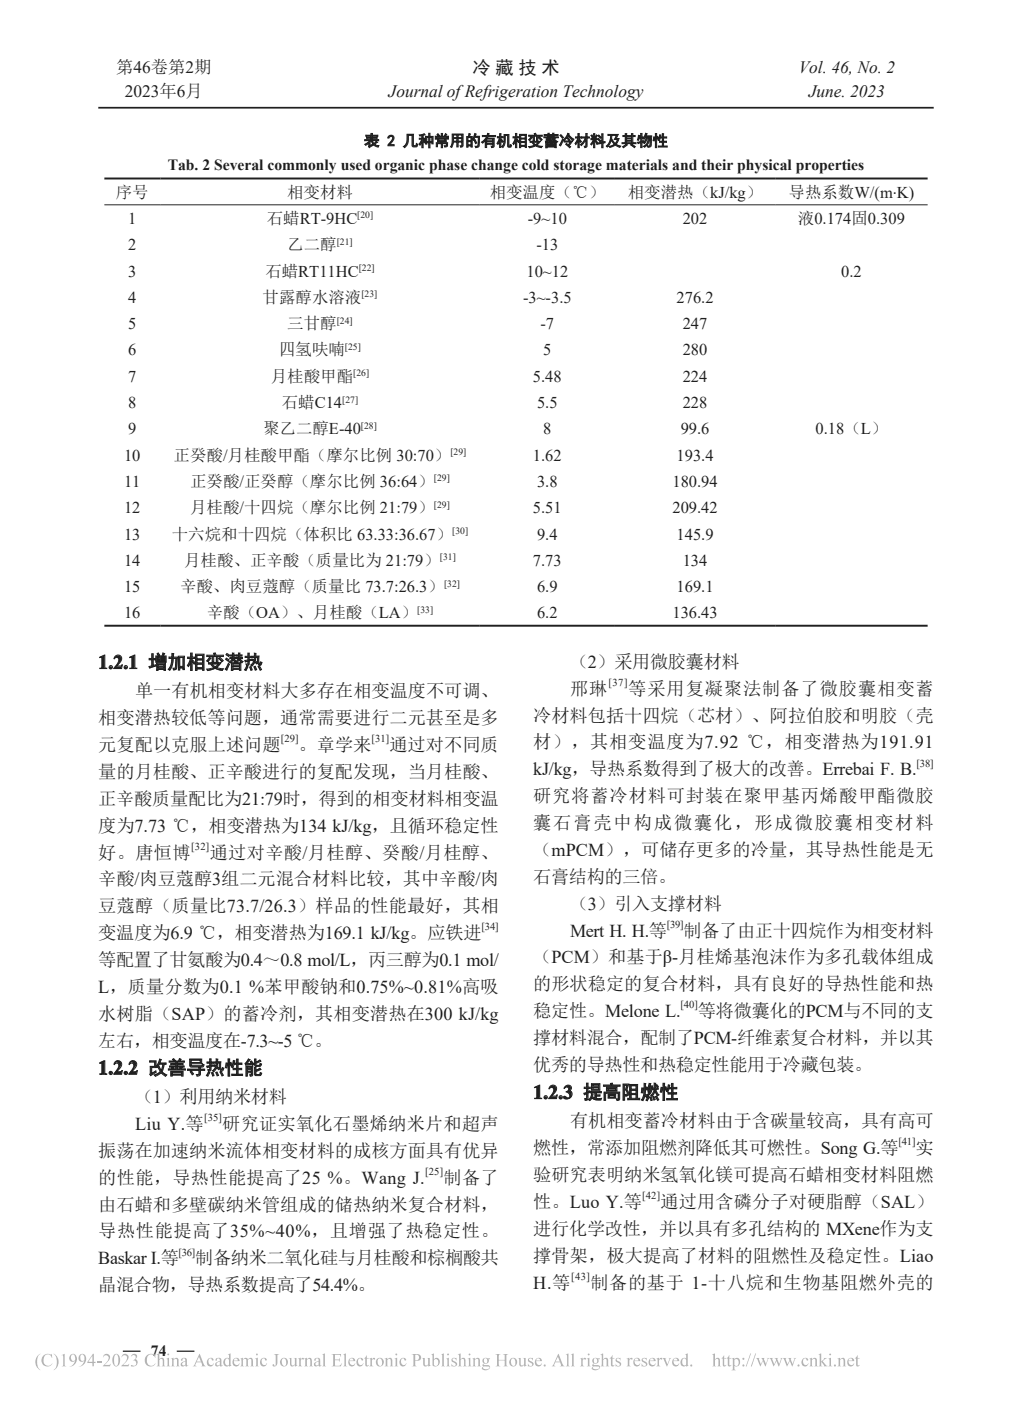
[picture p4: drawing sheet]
<svg xmlns="http://www.w3.org/2000/svg" width="210mm" height="285mm" viewBox="0 0 210 285" stroke-linecap="round" stroke-linejoin="round" font-family="sans-serif">
<path d="M20 21.9h170" fill="none" stroke="#231f20" stroke-width=".35"/>
<path d="M25 274.9h3.6M36 274.9h3.6" fill="none" stroke="#231f20" stroke-width=".25"/>
<g fill="none" stroke="#231f20" stroke-width=".2">
<path d="M74.5 27.5h1v-.4h.3v.4h1.1v.2h-1.1v.2h.9v.3l-.9-.1v.3h1.3v.2h-1.5l-.3 .3v.7l.5-.3 .1 .3-.7 .4-.2-.2 .1-.7-.7 .5-.2-.2 1.1-.8h-1.1v-.2h1.3v-.3l-.9 .1v-.3h.9v-.2h-1zM75.6 28.8l.2-.1 .3 .5 .4-.5 .3 .2-.5 .5 .8 .2-.1 .3-1-.4zM79.2 27.7a.66 .66 0 0 1 .9 .1 .66 .66 0 0 1-.2 .9l-.6 .7h.9v.3h-1.2l.2-.5a1.2 1.2 0 0 0 .6-1.4h-.4l-.3 .3h-.2zM82.8 27.3h1.4l-.1 2.2 .4 .1h.2v-.4l.3 .1a.65 .65 0 0 1-.4 .6 .65 .65 0 0 1-.7-.1v-2.3h-.8v1.1l-.2 .8-.5 .6-.3-.2a2.11 2.11 0 0 0 .7-2.3zM85.3 27.5l1-.3 .2 .2-.4 .1v.6h.4v.2h-.4v1.8h-.2v-1.3l-.4 .8-.2-.3 .5-1h-.5v-.2h.6v-.5l-.5 .1zM86.1 28.6l.2-.1 .3 .4-.2 .1zM86.9 27.9h.4v.9h-.4zM87.2 27.1h.3v.6h.6v1.6h-.2v-.3h-.4v1.1h-.3l.1-1.1h-.4v.3h-.3v-1.6h.7zM87.5 27.9h.4v.9h-.4zM88.9 27.3l.2-.1 .2 .2 .1 .2-.2 .1h.6v-.6h.3l-.1 .6a.6 .6 0 0 0 .7-.5l.2 .1-.3 .4h.7v.6h-.3v-.4h-2.2v.4h-.2v-.6h.6zM89 28.1h1.8v.7h-.8v.2h1.1l-.1 .7-.5 .2-.1-.2 .4-.1v-.4h-.8l.1 .9h-.3v-.9h-.8v.7h-.2v-.9h1v-.2h-.8zM89.3 28.3h1.3v.3h-1.3z"/>
<path d="M92 27.3h2.2v2.2a.41 .41 0 0 1-.5 .5l-.1-.3 .4-.1v-.7h-.8v1h-.2v-1h-.7l-.4 1.1-.2-.1 .3-.8zM92.3 27.5h.7v.5h-.7zM92.3 28.2h.7v.5h-.7zM93.2 27.5h.8v.5h-.8zM93.2 28.2h.8v.5h-.8zM95.2 28.8h.7v.7h-.7zM95.2 28h.7v.6h-.7zM95.4 27.2l.3 .1-.2 .5h.6v2.1h-.2v-.2h-.7v.3h-.2v-2.2h.3zM96.5 28.5l.2-.1 .3 .7-.2 .1zM96.6 27.2l.3 .1-.2 .4h.9l-.1 1.2a.8 .8 0 0 1-.4 1.1h-.3l-.1-.2 .4-.1a1.54 1.54 0 0 0 .2-1.4v-.4h-.7l-.3 .6-.2-.1zM98.2 27.6h.9l.1-.5 .3 .1-.1 .4h1.4v.2h-1.5l-.2 .3h1.5l-.1 1.8-.5 .1v-.3h.3v-.3h-1.3v.6h-.3l.1-1.4-.6 .5-.2-.2 .6-.4 .4-.7h-.8zM99 28.3h1.3v.3h-1.3z"/>
<path d="M99 28.8h1.3v.4h-1.3zM101.7 27.2h.2v.6h.5v.2h-.5v.5l.2-.1 .3 .4-.2 .2-.3-.5v1.5h-.2v-1.4l-.4 .8-.2-.2 .5-1.2h-.4v-.2h.5zM102.6 27.4h1l-.1 2.2 .2 .1 .1-.3 .3 .1-.2 .4h-.5l-.1-.1v-2.2h-.5v.6a2.54 2.54 0 0 1-.5 1.8l-.2-.2a3.1 3.1 0 0 0 .5-2.4zM104.9 27.1h.3l-.1 .7h.5v.3l-.5-.1v.5l.2-.1 .4 .4-.2 .2-.4-.4 .1 1.4h-.3v-1.3l-.4 .7-.1-.2 .5-1.2-.5 .1v-.3h.5zM105.7 27.3h1.4v2.7h-.2v-.2h-.9v.2h-.3zM106 29h.9v.6h-.9zM106 27.5h.9v.6h-.9zM106 28.3h.9v.5h-.9zM107.6 27.5h1.3l-.2-.3 .3-.1 .1 .4h1.2v.2h-.9v1h-.2v-1h-.5l.1 1h-.3v-1h-.9zM107.9 28.7h2.1l-.8 .8 1.2 .3-.2 .2h-.3a1.65 1.65 0 0 0-1.7 0l-.5 .1-.1-.3 1.2-.3-.6-.6-.3 .1zM108 27.8l.3 .2-.5 .6-.2-.2zM108.5 28.9h1l-.5 .5z"/>
<path d="M109.6 28l.2-.1 .5 .5-.2 .2zM110.7 27.8h1.3v-.1l.2-.1 .1 .2h1.3v.2h-1.5l-.3 .2h.6l.3-.1 .3 .1-1.2 .5 1.1-.1-.2-.1 .2-.1 .6 .4-.2 .2-.3-.2-2 .1v-.2l1.1-.3-.9 .1-.1-.2 .7-.3h-1.1zM110.7 27.4h.8v-.3h.3l-.1 .3h.8v-.3h.2v.3h.9v.2l-.9-.1v.2h-.2v-.2h-.8v.2h-.2v-.2l-.8 .1zM111.1 29h2.1v1h-.3v-.1h-1.6v.2h-.2zM111.3 29.2h.7v.2h-.7zM111.3 29.5h.7v.3h-.7zM112.2 29.2h.7v.2h-.7zM112.2 29.5h.7v.3h-.7zM114 27.6l.1-.2 .5 .6-.1 .1zM114.4 28.4l.2 .2-.5 1.1-.3-.2zM114.8 28.7h1.7l-.7 .9 .3 .3-.2 .2-.8-.7 .2-.2 .4 .3 .4-.6h-1.3zM115.4 28.2l.2-.2 .4 .5-.2 .1z"/>
<path d="M115.5 27.1l.3 .1-.1 .2 .5 .5 .6 .4-.2 .3-1-1-.8 1-.2-.2 .6-.6zM117.6 27.2h.3v.7h.4v.2h-.4v.4l.1-.1 .3 .4-.2 .2-.2-.4v1.4h-.3v-1.4l-.4 .8-.2-.2 .6-1.1h-.5v-.2h.5zM118.4 27.9h.8v-.7h.3v.7h.4v.2h-.4v1.6l-.3 .3h-.2l-.1-.2 .3-.1v-1.3l-.9 1.2-.2-.2 .5-.5 .5-.8h-.7zM120.3 27.5l.2-.1 .2 .5-.2 .2zM120.8 27.2h.2v1h.5v.2h-.5v1.7h-.2v-1.3l-.4 .7-.2-.2 .6-.9h-.5v-.2h.5zM121.1 28.7l.1-.2 .4 .4-.2 .2zM121.4 27.4l.2 .2-.4 .5-.1-.1zM121.7 28.2l.6 .5-.2 .1-.5-.5zM121.8 27.5l.6 .5-.2 .1-.5-.5zM122.5 27.2h.2v1.7l.4-.1v.2l-.4 .1v1h-.2v-.9l-1.1 .2v-.3l1.1-.1zM123.7 27.3h2.1l-.4 .9h.6l-.6 1.1 .9 .4-.2 .3-.9-.5-1.1 .5-.2-.2 1.1-.4-.6-.9-.5 1.1-.3 .3-.2-.2a2.67 2.67 0 0 0 .9-2.2l-.6 .1zM124.5 27.5h.9l-.4 .9h.6l-.4 .8a1.78 1.78 0 0 1-.7-1.7z"/>
<path d="M126.7 29.9l.8-.6 .2 .2-.8 .6zM126.8 27.6h.4v-.4h.3v.4h1v-.4h.3v.4h.4v.2h-.4v1.2h.6v.2h-2.8v-.2h.6v-1.2h-.4zM127.5 28.7h1v.3h-1zM127.5 28.2h1v.4h-1zM127.5 27.8h1v.3h-1zM128.5 29.3l.8 .5-.2 .2-.8-.5zM129.9 27.5l.3 .1-.1 .3h.3v-.8h.2v.8h.3v.2h-.3v.6l.4-.1v.2l-.4 .2v1h-.2v-1l-.5 .2-.2-.3 .7-.1v-.7h-.3l-.1 .5-.3-.1zM131.4 27.1l.3 .1-.2 .4h1.1l-.1 2-.2 .3-.4 .1-.2-.3 .5-.1 .2-1.7h-.2l-.4 1.4-.7 .7-.2-.2a1.9 1.9 0 0 0 1.1-1.9h-.2l-.3 .7-.4 .6-.2-.1 .6-1v-.2h-.2l-.2 .4-.3-.1zM133 27.8l.3 .1-.2 .8-.2-.1zM133.4 27.2h.2v2.8h-.2zM133.6 27.8l.2-.1 .2 .5-.2 .1zM134.2 27.4l.3 .1-.1 .4h.4v-.7h.2v.7h.7v.2h-.7v.6h.6v.3l-.6-.1v.8h.8v.2h-1.8v-.2h.8v-.8l-.6 .1v-.3h.6v-.6h-.4l-.2 .5-.3-.1z"/>
<path d="M21.2 41.7h167.6M20.3 133.7l1-.5v2.3a.42 .42 0 0 0 .4 .5h-1.4l.4-.2v-1.7a.27 .27 0 0 0-.1-.4 .27 .27 0 0 0-.3 .1zM23.5 133.4a.78 .78 0 0 1 1.1 .1 .78 .78 0 0 1-.1 1.2l-.8 .8h.9l.3-.3-.2 .8h-1.5a2.85 2.85 0 0 0 1-2l-.4-.3-.6 .3zM26.4 133.7l1-.5v2.3a.42 .42 0 0 0 .4 .5h-1.4l.4-.2 .1-1.7a.27 .27 0 0 0-.1-.4 .27 .27 0 0 0-.4 .1zM30.9 133h.3v1l.4-.1v.3h-.4v1.2l.5-.2v.3l-1.2 .4-.2-.3 .6-.2v-1.2h-.5v-.3l.5 .1zM31.7 133.4h1.3l.1-.6 .4 .2-.3 .4h.6v1.3h-2.1zM31.9 134.9h1.8v1.5h-.3v-.2h-1.2v.2h-.3zM32 133l.2-.2 .3 .5-.2 .1zM32 133.7h.6v.8h-.6zM32 133.9l.3-.1 .2 .5-.3 .1zM32.2 135.2h1.2v.3h-1.2zM32.2 135.7h1.2v.3h-1.2z"/>
<path d="M32.9 133.7h.6v.8h-.6zM33.1 133.8l.3 .1-.2 .5-.3-.1zM35 132.9l.4 .1-.1 .7h.8l-.1 2.2-.2 .2-.5 .2-.1-.4h.4l.1-.2 .1-1.8h-.5l-.3 1.6-.5 .9-.3-.2 .6-.9 .2-1.4h-.6v-.3l.6 .1zM36.3 133.5h1.2v2.7h-.3v-.3h-.6v.4h-.3zM36.6 133.8h.6v1.8h-.6zM38.8 132.8h.3v.9h.6v.3l-.6-.1v.6l.2-.2 .4 .6-.2 .2-.4-.5v1.8h-.3v-1.7l-.5 .9-.2-.3 .6-1.4-.5 .1v-.3h.6zM39.8 133.1h1.7v3.3h-.3v-.3h-1.1v.3h-.3zM40.1 135.1h1.1v.7h-1.1zM40.1 133.3h1.1v.7h-1.1zM40.1 134.2h1.1v.6h-1.1zM42.1 133.3h1.5l-.1-.4 .3-.1 .2 .5h1.5v.3l-1.2-.1v1.2h-.3v-1.2h-.5v1.2h-.3v-1.2l-1.1 .1zM42.4 134.8h2.6l-.9 1 1.4 .2-.2 .4-1.2-.3a1.41 1.41 0 0 0-1.2 .2l-.6 .1-.2-.3 1.4-.3-.3-.3a.55 .55 0 0 0-.8-.4z"/>
<path d="M42.6 133.7l.3 .2-.6 .7-.2-.2zM43.2 135h1.2l-.6 .6zM44.5 133.9l.3-.2 .6 .7-.2 .2zM46.1 133.9l.5 .4-.1 .2-.6-.4zM46.2 132.9l.5 .4-.1 .2-.6-.3zM46.5 134.9l.2 .2-.5 1.2-.4-.2zM47.3 132.8l.3 .1v.3h.3v.2h-.3l-.1 .4h.4v.2h-.4l.5 .4-.3 .2-.3-.4-.5 .6-.2-.1 .6-.7h-.5v-.2h.5v-.4h-.4v-.2h.4zM47.4 135.6h1.3v.3h-1.3zM47.4 135h1.3v.3h-1.3zM48.1 133.2h.4v-.4h.3v.4h.5v.3l-.5-.1v.4l.5-.1v.3h-.5l.7 .6-.2 .2-.6-.6-.5 .6h.8v1.6h-.3v-.2h-1.3v.2h-.3v-1.6h1l-.2-.2 .6-.6h-.5v-.3l.5 .1v-.4l-.4 .1zM50.2 135.5l.3 .2-.4 .7-.3-.1zM50.4 132.9h.3v.6h.5v.3l-.5-.1v.5l.5-.1v.2l-.5 .1v.7l-.5 .3-.2-.3h.4l.1-.6-.6 .2-.1-.4 .7-.1v-.5l-.6 .1v-.3h.6z"/>
<path d="M50.8 135.7l.3-.1 .2 .7-.3 .1zM51.7 135.6l.2-.1 .3 .7-.3 .1zM51.8 132.9h.3l-.1 .6h.7a1.88 1.88 0 0 0 .2 1.5l.1-.4 .2 .1a.38 .38 0 0 1-.2 .6 .38 .38 0 0 1-.5-.3l-.1-1.3h-.4v.3a.52 .52 0 0 0 .4 .8l-.2 .2-.4-.3-.5 .8-.3-.2 .6-.8-.3-.2 .1-.2 .3 .2 .1-.6h-.5v-.2h.5zM52.5 135.5l.3-.1 .4 .8-.3 .1zM20.3 216.3l1-.5v2.2a.42 .42 0 0 0 .4 .6h-1.4l.4-.3v-1.7a.27 .27 0 0 0-.1-.3 .27 .27 0 0 0-.3 0zM23.5 216a.78 .78 0 0 1 1.1 .1 .78 .78 0 0 1-.1 1.1l-.8 .8h.9l.3-.2-.2 .8h-1.5a2.85 2.85 0 0 0 1-2l-.4-.3-.6 .2zM26.6 216a.78 .78 0 0 1 1.1 .1 .78 .78 0 0 1-.2 1.1l-.7 .8h.9l.2-.2-.1 .8h-1.6a2.85 2.85 0 0 0 1-2l-.4-.3-.5 .2zM30.4 215.8h1.4v1.4h-.9v1.2l.8-.6 .1 .3-1.1 .7a.34 .34 0 0 1-.1-.6v-1.3h.9v-.8h-1.1zM32.4 216.5h.7l-.3 1.3-.4-.9-.3 .1zM32.5 215.4l.3 .2-.3 .7 1.3-.1v.3h-.4l-.4 1.5 .9 .7-.2 .3-.9-.8-1.2 .8-.2-.3 .9-.4 .3-.3-.1-.2a1.07 1.07 0 0 0-.7-.8zM34.4 215.9h1l-.3-.4 .2-.1 .3 .3-.2 .2h.9l.2-.5 .4 .1-.3 .4h.9v.2h-1.4v.3h1.2v.2h-1.2v.3h1.4v.2h-.7l.2 .1-.2 .3 .9-.1v.3h-3.4v-.3l.8 .1-.2-.2 .3-.2 .2 .4h.4v-.4h-1.3v-.2h1.3v-.3h-1.1v-.2h1.1v-.3h-1.4zM34.7 217.9h2.6v1h-.4v-.2h-1.8v.2h-.4z"/>
<path d="M35.1 218.2h1.8v.3h-1.8zM36.1 217.1h.6l-.1 .4h-.5zM38.2 217.5h2.3v-.3h.3v.3h.8v.3l-.8-.1v.9l-.7 .3-.1-.3 .5-.1v-.8l-2.3 .1zM38.6 215.5h2.5v.9h-2.2l.1 .4h2l.2-.4 .3 .2-.3 .5-2.4-.1a1.64 1.64 0 0 1-.2-1.3zM38.7 218.1l.2-.2 .5 .6-.3 .2zM38.9 215.7h1.9v.4h-1.9zM42.4 218.1l.3 .1-.4 .7-.3-.1zM42.7 215.4h.3l-.1 .7h.5v.2h-.5v.4l.5-.1v.3l-.5 .1v.7l-.5 .2-.1-.3h.3l.1-.5-.5 .1-.1-.3 .6-.1v-.5h-.6v-.2h.6zM43 218.2l.3-.1 .3 .7-.3 .1zM43.9 218.2l.3-.1 .3 .7-.3 .1zM44 215.4l.3 .1v.5h.7a1.88 1.88 0 0 0 .1 1.6l.2-.4 .1 .1a.38 .38 0 0 1-.2 .6 .38 .38 0 0 1-.5-.4l-.1-1.3-.3 .1v.2a.52 .52 0 0 0 .3 .8l-.1 .3-.4-.4-.6 .8-.2-.2 .6-.7-.4-.3 .1-.2 .4 .2v-.5h-.4v-.2l.4-.1zM44.8 218.1l.2-.1 .5 .7-.3 .2z"/>
<path d="M46 216.2l.3 .1-.2 .9h-.2zM46.4 215.4h.3v3.5h-.3zM46.8 216.2l.2-.1 .2 .6-.2 .1zM47.5 215.7l.3 .1-.1 .5h.5l-.1-.8h.4v.8h.7v.3l-.7-.1v.8h.7v.3h-.7v.9h.9v.3h-2.2v-.3h1v-.9h-.7v-.3h.7v-.8h-.6l-.2 .7-.3-.1zM50 216.9h1.4v1.8l-.1 .2h-.4l-.1-.3h.3l.1-.4h-.9v.7h-.3zM50.3 217.7h.9v.3h-.9zM50.3 217.1h.9v.3h-.9zM50.5 215.4l.4 .2-.7 .8 1-.1-.3-.3 .3-.2 .5 .7-.3 .2-.1-.2-1.3 .2-.1-.4zM51.8 217.1h.3v.6l.8-.4 .2 .3-1 .4v.4l.1 .2h.6l.2-.4 .3 .1-.2 .5h-1l-.3-.1zM51.8 215.4h.3v.7l.8-.5 .2 .3-1 .4v.4h.6l.2-.4 .3 .2-.2 .4h-1a1.34 1.34 0 0 1-.2-1.3zM108.8 221.2l1-.5v2.2a.42 .42 0 0 0 .4 .6h-1.4l.4-.2v-1.8a.27 .27 0 0 0-.1-.3 .27 .27 0 0 0-.3 .1zM112 220.9a.78 .78 0 0 1 1.1 .1 .78 .78 0 0 1-.1 1.1l-.8 .9h.9l.3-.3-.2 .8h-1.5a2.85 2.85 0 0 0 1-2l-.4-.3-.6 .3z"/>
<path d="M115 221a.64 .64 0 0 1 1-.2 .64 .64 0 0 1-.1 1 .97 .97 0 0 1 .3 1.4 .97 .97 0 0 1-1.3 .3l-.1-.1a.23 .23 0 0 1-.1-.3 .23 .23 0 0 1 .4 0 .49 .49 0 0 0 .8 .1 .49 .49 0 0 0-.1-.7l-.6-.4a.51 .51 0 0 0 .5-.4 .51 .51 0 0 0-.4-.6l-.5 .3zM119.4 220.3h.3v.9h.4v.2h-.4v.7l.3-.2v.3l-.3 .2-.1 1.3-.5 .1-.1-.3 .3-.1 .1-.9-.5 .2-.1-.3 .6-.2v-.8h-.5v-.2h.5zM120.1 222h2.3v.3h-1v.4h.7v.3h-.7v.4h1l-.1 .4a2.23 2.23 0 0 1-1.8-.5l-.5 .6-.2-.2 .4-.6 .2-.6 .3 .1-.1 .2a.48 .48 0 0 0 .5 .6v-1.1h-1zM120.4 220.4h1.7v1.4h-1.7zM120.6 221.2h1.2v.3h-1.2zM120.6 220.7h1.2v.3h-1.2zM122.8 220.7h1.5l-.1-.3 .4-.1 .1 .4h1.5v.3h-3.4zM122.9 222.2h3.2v1.5l-.5 .2-.2-.3 .4-.1v-1.1h-2.6v1.4h-.3zM123.4 221.2h2.2v.7h-2.2zM123.7 221.4h1.6v.3h-1.6zM123.7 222.6h1.6v.8h-1.6zM124 222.9h1v.3h-1z"/>
<path d="M126.8 220.5h1.1l-.2 .6a.71 .71 0 0 0 .2 1.1v.5l-.6 .3-.1-.3 .4-.2-.1-.5a1.02 1.02 0 0 1 0-1.2h-.4v3h-.3zM128.1 220.6h1.7l-.1 2.8h.5v.3h-2.5v-.3h.4zM128.4 222.7h1v.7h-1zM128.4 220.9h1v.7h-1zM128.4 221.8h1v.6h-1zM130.6 221.3h.3l-.1 1h-.3zM131.1 220.4h.3v1l.2-.3 .2 .3-.4 .2-.1 1 .5 .5-.2 .2-.4-.4-.4 1-.3-.1a5.2 5.2 0 0 0 .6-3.4zM131.9 223l.2 .2-.4 .7-.3-.1zM132.1 220.4l.3 .1-.1 .4h.5a2.59 2.59 0 0 1-.9 2l-.2-.2 .4-.4-.3-.2 .2-.2 .2 .2 .2-.2-.3-.2 .1-.2 .2 .1 .1-.5h-.3l-.3 .7-.3-.1zM132.2 223.2l.3-.1 .2 .7-.2 .1zM132.8 223.2l.3-.1 .2 .6-.2 .1zM133.1 220.3l.3 .1v.9h.6v.3h-.5l.2 .7 .4 .4-.3 .2-.5-1-.6 1.1-.3-.2 .7-.9v-.3h-.3v-.3h.3z"/>
<path d="M133.4 223.1l.2-.1 .5 .7-.3 .2zM133.5 220.8l.2-.2 .3 .4-.2 .2zM134.5 221.2h.3l-.2 1-.2-.1zM134.9 220.4h.3v3.5h-.3zM135.3 221.2l.2-.2 .2 .7-.2 .1zM136 220.7h.3l-.1 .5h.5l-.1-.8h.4v.8h.7v.3h-.7v.8h.7v.3l-.7-.1v1h.9v.2h-2.2v-.2h1v-1l-.7 .1v-.3h.7v-.8h-.6l-.2 .6-.3-.1z"/>
<circle cx="22.5" cy="135.7" r=".33"/>
<circle cx="25.6" cy="135.7" r=".33"/>
<circle cx="22.5" cy="218.3" r=".33"/>
<circle cx="25.6" cy="218.3" r=".33"/>
<circle cx="111" cy="223.2" r=".33"/>
<circle cx="114.1" cy="223.2" r=".33"/>
</g>
<path d="M21.2 36.3h167.6M21.2 127.3h167.6" fill="none" stroke="#231f20" stroke-width=".4"/>
<g fill="#b3b3b3">
<path d="M7.8 275.6l.4-.2a2.47 2.47 0 0 0 0 3.4 1.93 1.93 0 0 1-.4-3.2z" fill-rule="evenodd"/>
<path d="M8.9 275.7a1.78 1.78 0 0 1 1.5-.2l.1-.1 .1 .9a.92 .92 0 0 0-1.1-.7 .92 .92 0 0 0-.6 1.1 .98 .98 0 0 0 .6 1.1 .98 .98 0 0 0 1.2-.5 1.24 1.24 0 0 1-1.9 .3 1.24 1.24 0 0 1 .1-1.9z" fill-rule="evenodd"/>
<path d="M10.9 275.4a1.91 1.91 0 0 1 0 3.4 2.47 2.47 0 0 0 0-3.4z" fill-rule="evenodd"/>
<path d="M12.5 275.7l.7-.3v2.3l.3 .2h-.9l.2-.1 .1-1.7-.1-.4z" fill-rule="evenodd"/>
<path d="M14.4 275.5a.93 .93 0 0 1 1.2 .3 .93 .93 0 0 1 0 1.2 1.34 1.34 0 0 1-1.5 .9 1.26 1.26 0 0 0 1.1-1 .77 .77 0 0 1-1.1-.3 .77 .77 0 0 1 .3-1.1zM14.7 275.6a.64 .64 0 0 0-.3 .8 .64 .64 0 0 0 .9 .3 .99 .99 0 0 0-.4-1.2z" fill-rule="evenodd"/>
<path d="M16.3 275.5a.86 .86 0 0 1 1.1 .2 .86 .86 0 0 1 .1 1 1.38 1.38 0 0 1-1.5 1.2 1.21 1.21 0 0 0 1.1-1 .78 .78 0 0 1-1.1-.2 .78 .78 0 0 1 .3-1.2zM16.4 275.7a.64 .64 0 0 0-.1 .8 .64 .64 0 0 0 .8 .3 .74 .74 0 0 0-.5-1.2z" fill-rule="evenodd"/>
<path d="M18.9 275.4h.2v1.6h.3v.3h-.3v.6h-.3v-.6h-1v-.2zM18.8 275.8l-.8 1.2h.8z" fill-rule="evenodd"/>
<path d="M19.7 276.9h1v.3h-1z" fill-rule="evenodd"/>
<path d="M21.2 275.6a.77 .77 0 0 1 1.1 .2 .77 .77 0 0 1-.2 1.1l-.8 .8h.9l.3-.2-.1 .4h-1.5a3.1 3.1 0 0 0 1.2-1.8 .6 .6 0 0 0-.6-.4 .6 .6 0 0 0-.5 .4z" fill-rule="evenodd"/>
<path d="M75.1 276.4l.6-.2v.4l.4-.4a.18 .18 0 0 1 .2 .1 .18 .18 0 0 1-.1 .3l-.3-.1-.2 .2v1.1l.3 .1h-.9l.2-.1 .1-.2-.1-1.1z" fill-rule="evenodd"/>
<path d="M25 275.6a.73 .73 0 0 1 1 0 .73 .73 0 0 1 0 1l-1 1.1h1l.3-.2-.2 .4h-1.4a2.65 2.65 0 0 0 1.1-1.9 .6 .6 0 0 0-.6-.3 .6 .6 0 0 0-.5 .4z" fill-rule="evenodd"/>
<path d="M26.8 275.6a.58 .58 0 0 1 .9 0 .58 .58 0 0 1-.1 .9 .82 .82 0 0 1 .2 1.1 .82 .82 0 0 1-1.2 .2l.1-.1a.59 .59 0 0 0 1-.2 .59 .59 0 0 0-.6-.8 .54 .54 0 0 0 .5-.5 .54 .54 0 0 0-.4-.5l-.5 .3z" fill-rule="evenodd"/>
<path d="M40.6 275.4l.9 2.1 .4 .4h-1l.2-.1-.1-.7h-1l-.3 .6 .3 .2h-.8l.3-.2zM40.5 276l-.5 1h.9z" fill-rule="evenodd"/>
<path d="M31.8 275.5l.6-.2v1.2a.54 .54 0 0 1 .7-.3 .54 .54 0 0 1 .3 .8v.8l.3 .1h-.9l.3-.2v-1a.35 .35 0 0 0-.3-.3 .35 .35 0 0 0-.4 .3v1.1l.3 .1h-.8l.2-.2v-2z" fill-rule="evenodd"/>
<path d="M34.1 275.5a.18 .18 0 0 1 .3 0 .18 .18 0 0 1-.3 0zM33.8 276.4l.6-.2v1.5l.3 .2h-.9l.3-.1v-.2v-1.1z" fill-rule="evenodd"/>
<path d="M72.8 276.5a.56 .56 0 0 1 .6-.3 .56 .56 0 0 1 .4 .5 .27 .27 0 0 1-.3 0 .27 .27 0 0 1-.1-.3 .6 .6 0 0 0-.6 .3 .6 .6 0 0 0 .2 .8 .55 .55 0 0 0 .5 .2 .55 .55 0 0 0 .5-.4 .76 .76 0 0 1-1 .6 .76 .76 0 0 1-.4-1z" fill-rule="evenodd"/>
<path d="M36.9 276.5a.62 .62 0 0 1 .7-.3 .62 .62 0 0 1 .4 .6v.9h.3l-.4 .3-.2-.3a.51 .51 0 0 1-.9 .1 .51 .51 0 0 1 .4-.8l.5-.1v-.3a.32 .32 0 0 0-.4-.2 .32 .32 0 0 0-.2 .4h-.2zM37.1 277.3a.34 .34 0 0 0 .1 .5 .34 .34 0 0 0 .5-.2v-.6z" fill-rule="evenodd"/>
<path d="M29.9 275.7a1.76 1.76 0 0 1 1.5-.2l.2-.1v.9a.9 .9 0 0 0-1.1-.7 .9 .9 0 0 0-.6 1.1 .96 .96 0 0 0 .6 1.1 .96 .96 0 0 0 1.2-.5 1.24 1.24 0 0 1-1.9 .3 1.24 1.24 0 0 1 .1-1.9z" fill-rule="evenodd"/>
<path d="M42.3 276.5a.59 .59 0 0 1 .7-.3 .59 .59 0 0 1 .4 .5 .29 .29 0 0 1-.3 0 .29 .29 0 0 1-.1-.3 .6 .6 0 0 0-.6 .3 .6 .6 0 0 0 .1 .8 .55 .55 0 0 0 .6 .2 .55 .55 0 0 0 .4-.4 .76 .76 0 0 1-.9 .7 .76 .76 0 0 1-.5-1.1z" fill-rule="evenodd"/>
<path d="M44 276.4a.62 .62 0 0 1 .7-.2 .62 .62 0 0 1 .3 .6l.1 .9h.2l-.4 .3-.2-.3a.48 .48 0 0 1-.7 .3 .48 .48 0 0 1-.1-.8l.8-.3v-.3a.36 .36 0 0 0-.4-.2 .36 .36 0 0 0-.3 .4l-.1-.1zM44.1 277.3l.1 .4h.3l.2-.1v-.6z" fill-rule="evenodd"/>
<path d="M46.4 275.5l.5-.2v2.4l.3 .1-.6 .2v-.3a.74 .74 0 0 1-1 0 .74 .74 0 0 1-.1-1l.5-.5 .6 .2v-.7zM46 276.5a.75 .75 0 0 0-.2 .7 .75 .75 0 0 0 .6 .5l.2-.1v-.8a.38 .38 0 0 0-.2-.4 .38 .38 0 0 0-.4 .1z" fill-rule="evenodd"/>
<path d="M47.6 276.5a.67 .67 0 0 1 .7-.3 .67 .67 0 0 1 .5 .7h-1.2a.6 .6 0 0 0 .4 .8 .6 .6 0 0 0 .7-.4 .74 .74 0 0 1-.9 .7 .74 .74 0 0 1-.5-1.1zM47.7 276.4l-.1 .4h.8a.39 .39 0 0 0-.2-.4 .39 .39 0 0 0-.5 0z" fill-rule="evenodd"/>
<path d="M48.9 276.4l.5-.2v.4a.55 .55 0 0 1 .5-.4 .55 .55 0 0 1 .5 .4 .53 .53 0 0 1 .7-.4 .53 .53 0 0 1 .4 .7v.9l.2 .1h-.8l.3-.1v-1a.35 .35 0 0 0-.4-.4 .35 .35 0 0 0-.4 .3v1.1l.3 .1h-.8l.2-.1v-1a.37 .37 0 0 0-.2-.4 .37 .37 0 0 0-.5 .2l.1 1.2 .2 .1h-.8l.2-.1v-.2v-1.1z" fill-rule="evenodd"/>
<path d="M52.1 275.5a.2 .2 0 0 1 .4 0 .2 .2 0 0 1-.4 0zM51.9 276.4l.6-.2v1.6l.2 .1h-.8l.2-.2v-1.2z" fill-rule="evenodd"/>
<path d="M53.2 276.5a.56 .56 0 0 1 .6-.3 .56 .56 0 0 1 .4 .5 .27 .27 0 0 1-.3 0 .27 .27 0 0 1-.1-.3 .6 .6 0 0 0-.6 .3 .6 .6 0 0 0 .2 .8 .55 .55 0 0 0 .5 .2 .55 .55 0 0 0 .5-.4 .76 .76 0 0 1-1 .6 .76 .76 0 0 1-.5-1z" fill-rule="evenodd"/>
<path d="M55.7 275.4h1.1l-.4 .3v1.4a.58 .58 0 0 1-.2 .7 .58 .58 0 0 1-.7-.1l.1-.2 .4 .4 .1-.2v-2z" fill-rule="evenodd"/>
<path d="M56.9 277.1a.85 .85 0 0 1 1.7 0 .85 .85 0 0 1-1.7 0zM57.5 276.4a.99 .99 0 0 0 .4 1.5 .85 .85 0 0 0 .3-.9 .85 .85 0 0 0-.6-.7z" fill-rule="evenodd"/>
<path d="M144.9 275.5l.6-.2v1.2a.55 .55 0 0 1 .7-.3 .55 .55 0 0 1 .3 .8v.8l.3 .1h-.9l.3-.2v-1a.35 .35 0 0 0-.3-.3 .35 .35 0 0 0-.4 .3v1.1l.2 .1h-.8l.3-.1v-2.1z" fill-rule="evenodd"/>
<path d="M60.6 276.4l.6-.2v.4l.3-.3h.3a.23 .23 0 0 1-.1 .3 .23 .23 0 0 1-.3-.1l-.2 .2v1l.3 .2h-.9l.3-.1v-1.3z" fill-rule="evenodd"/>
<path d="M61.8 276.4l.6-.2v.3a.54 .54 0 0 1 .7-.3 .54 .54 0 0 1 .4 .7v.9l.2 .1h-.8l.2-.2v-.8v-.4l-.2-.1-.5 .3v1l.3 .2h-.8l.2-.2v-1.2z" fill-rule="evenodd"/>
<path d="M163.3 276.5a.59 .59 0 0 1 .7-.3 .59 .59 0 0 1 .4 .5 .29 .29 0 0 1-.3 0 .29 .29 0 0 1-.1-.3 .6 .6 0 0 0-.6 .3 .6 .6 0 0 0 .1 .8 .55 .55 0 0 0 .6 .2 .55 .55 0 0 0 .4-.4 .76 .76 0 0 1-.9 .7 .76 .76 0 0 1-.5-1.1z" fill-rule="evenodd"/>
<path d="M65.5 275.5l.6-.2v2.4l.3 .2h-.9l.3-.1v-2.1z" fill-rule="evenodd"/>
<path d="M67.5 275.4h1.9v.6l-.2-.4h-1v1l.8-.1 .1-.3v.9l-.2-.4h-.7v1l.1 .1a.9 .9 0 0 0 1.2-.5l-.1 .6h-1.9l.2-.1 .1-.3v-1.8z" fill-rule="evenodd"/>
<path d="M69.8 275.5l.6-.2v2.3v.2l.3 .1h-.9l.3-.1v-.2v-1.8l-.1-.2z" fill-rule="evenodd"/>
<path d="M34.7 276.4l.6-.2v.3a.54 .54 0 0 1 .7-.3 .54 .54 0 0 1 .3 .7v.8l.3 .2h-.8l.2-.2v-1l-.2-.3-.5 .3v1l.3 .2h-.9l.3-.1v-.2v-1.1z" fill-rule="evenodd"/>
<path d="M74.6 275.7v.6h.4v.1h-.4l.1 1.2 .1 .2 .3-.1a.39 .39 0 0 1-.5 .3 .39 .39 0 0 1-.3-.5v-1.1l-.3-.1z" fill-rule="evenodd"/>
<path d="M23.2 275.6a.69 .69 0 0 1 .7-.1 .69 .69 0 0 1 .5 .6 1.37 1.37 0 0 1-.8 1.9 1.54 1.54 0 0 1-.4-2.4zM23.5 275.5a2.28 2.28 0 0 0 0 2.3l.1 .1a1.76 1.76 0 0 0 .3-2.2z" fill-rule="evenodd"/>
<path d="M76.4 277.1a.85 .85 0 0 1 1.7 0 .85 .85 0 0 1-1.7 0zM77 276.5a.86 .86 0 0 0 .5 1.3 .91 .91 0 0 0-.4-1.5z" fill-rule="evenodd"/>
<path d="M78.2 276.4l.6-.2v.3a.54 .54 0 0 1 .7-.3 .54 .54 0 0 1 .3 .7v.9l.3 .1h-.8l.2-.2v-.8l-.1-.4-.2-.1-.4 .3v1l.3 .2h-.9l.3-.2v-1.2z" fill-rule="evenodd"/>
<path d="M80.5 275.5a.19 .19 0 0 1 .3 0 .19 .19 0 0 1-.3 0zM80.2 276.4l.6-.2v1.6l.3 .1h-.8l.2-.2v-1.2z" fill-rule="evenodd"/>
<path d="M81.5 276.5a.56 .56 0 0 1 .6-.3 .56 .56 0 0 1 .5 .5 .27 .27 0 0 1-.3 0 .27 .27 0 0 1-.1-.3 .6 .6 0 0 0-.6 .3 .6 .6 0 0 0 .1 .8 .55 .55 0 0 0 .6 .2 .55 .55 0 0 0 .4-.4 .76 .76 0 0 1-.9 .6 .76 .76 0 0 1-.5-1z" fill-rule="evenodd"/>
<path d="M83.8 275.4h.9a.73 .73 0 0 1 1 .8 .73 .73 0 0 1-1.1 .6h-.1v.9l.3 .2h-1l.3-.1v-.3v-1.8zM84.5 275.6v1.1a.57 .57 0 0 0 .8-.6 .57 .57 0 0 0-.8-.5z" fill-rule="evenodd"/>
<path d="M64.1 276.4a.62 .62 0 0 1 .7-.2 .62 .62 0 0 1 .4 .6v.9h.2l-.3 .3-.3-.3a.48 .48 0 0 1-.7 .3 .48 .48 0 0 1-.1-.8l.8-.3v-.3a.36 .36 0 0 0-.4-.2 .36 .36 0 0 0-.2 .4l-.2-.1zM64.2 277.3l.1 .4h.3l.2-.1v-.6z" fill-rule="evenodd"/>
<path d="M85.8 276.3h.6v1.1a.36 .36 0 0 0 .3 .4 .36 .36 0 0 0 .4-.3v-1.1l-.2-.1h.6v1.4l.2 .1-.6 .2v-.3a.54 .54 0 0 1-.6 .3 .54 .54 0 0 1-.4-.7v-.9z" fill-rule="evenodd"/>
<path d="M87.7 275.5l.6-.2v1.2a.7 .7 0 0 1 1-.1 .7 .7 0 0 1 .2 .9 .92 .92 0 0 1-1.5 .5v-2l-.1-.2zM88.3 276.7v1a.53 .53 0 0 0 .7 .1 .53 .53 0 0 0 .2-.7 .51 .51 0 0 0-.3-.6 .51 .51 0 0 0-.6 .2z" fill-rule="evenodd"/>
<path d="M89.7 275.5l.6-.2v2.4l.3 .2h-.9l.3-.1v-2.1z" fill-rule="evenodd"/>
<path d="M91 275.5a.2 .2 0 0 1 .4 0 .2 .2 0 0 1-.4 0zM90.8 276.4l.5-.2 .1 1.5 .2 .2h-.8l.2-.1 .1-.2-.1-1.1z" fill-rule="evenodd"/>
<path d="M92 276.4l.9-.2v.6a.47 .47 0 0 0-.3-.4 .47 .47 0 0 0-.5 .1l.3 .4a.59 .59 0 0 1 .5 .8 .59 .59 0 0 1-.9 .2l-.1 .1v-.6a.48 .48 0 0 0 .3 .4 .48 .48 0 0 0 .5-.2l-.1-.2-.7-.4v-.3z" fill-rule="evenodd"/>
<path d="M93.1 275.5l.6-.2v1.2a.54 .54 0 0 1 .7-.3 .54 .54 0 0 1 .3 .8l.1 .8 .2 .1h-.8l.2-.2v-1a.35 .35 0 0 0-.3-.3 .35 .35 0 0 0-.4 .3v1.1l.3 .1h-.8l.2-.2v-2z" fill-rule="evenodd"/>
<path d="M95.4 275.5a.18 .18 0 0 1 .3 0 .18 .18 0 0 1-.3 0zM95.1 276.4l.6-.2v1.5l.3 .2h-.9l.3-.1v-.2v-1.1z" fill-rule="evenodd"/>
<path d="M96.1 276.4l.5-.2v.3a.54 .54 0 0 1 .7-.3 .54 .54 0 0 1 .3 .7l.1 .8 .2 .2h-.8l.2-.2v-1l-.2-.3-.5 .3v1l.3 .2h-.8l.2-.1v-.2v-1.1z" fill-rule="evenodd"/>
<path d="M98.4 276.4l.4-.2 .9 .2-.3 .1a.68 .68 0 0 1-.1 .8 .68 .68 0 0 1-.8 .1l-.1 .2 .2 .1a.72 .72 0 0 1 1.1 .5 .9 .9 0 0 1-.8 .6 .9 .9 0 0 1-.8-.5l.3-.4-.2-.3 .3-.3-.3-.3zM98.6 276.4a.49 .49 0 0 0-.1 .6 .49 .49 0 0 0 .6 .2 .5 .5 0 0 0 .1-.6 .5 .5 0 0 0-.6-.2zM98.5 277.9l-.2 .3a.73 .73 0 0 0 .7 .3 .73 .73 0 0 0 .6-.4z" fill-rule="evenodd"/>
<path d="M100.8 275.4h1l-.3 .3v.9h1.2v-1l-.4-.2h1.1l-.3 .2-.1 .3 .1 1.8 .3 .2h-1.1l.4-.1v-1.1h-1.2v1.1l.3 .1h-1l.3-.1v-.3v-1.9z" fill-rule="evenodd"/>
<path d="M103.6 277.1a.85 .85 0 0 1 1.7 0 .85 .85 0 0 1-1.7 0zM104.2 276.4a.99 .99 0 0 0 .3 1.5 .85 .85 0 0 0 .4-.9 .85 .85 0 0 0-.6-.7z" fill-rule="evenodd"/>
<path d="M105.4 276.3h.5v1.1a.36 .36 0 0 0 .3 .4 .36 .36 0 0 0 .4-.3v-1.1l-.2-.1h.6v1.4l.2 .1-.6 .2v-.3a.52 .52 0 0 1-.6 .3 .52 .52 0 0 1-.3-.7l-.1-.9z" fill-rule="evenodd"/>
<path d="M107.6 276.4l.8-.2v.6a.44 .44 0 0 0-.3-.4 .44 .44 0 0 0-.5 .1l.3 .4a.59 .59 0 0 1 .6 .8 .59 .59 0 0 1-.9 .2l-.2 .1v-.6a.48 .48 0 0 0 .4 .4 .48 .48 0 0 0 .5-.2l-.1-.2-.8-.6z" fill-rule="evenodd"/>
<path d="M109.1 276.5a.67 .67 0 0 1 .7-.3 .67 .67 0 0 1 .5 .7h-1.2a.6 .6 0 0 0 .4 .8 .6 .6 0 0 0 .7-.4 .74 .74 0 0 1-.9 .7 .74 .74 0 0 1-.4-1.1zM109.3 276.4l-.2 .4h.8a.39 .39 0 0 0-.2-.4 .39 .39 0 0 0-.4 0z" fill-rule="evenodd"/>
<path d="M113.6 275.4l.9 2.1 .4 .4h-1l.3-.1-.2-.7h-1l-.3 .6 .3 .2h-.7l.3-.2zM113.5 276l-.5 1h.9z" fill-rule="evenodd"/>
<path d="M115.1 275.5l.6-.2v2.3v.2l.3 .1h-.9l.3-.1v-.2v-1.8l-.1-.2z" fill-rule="evenodd"/>
<path d="M166.5 275.5l.6-.2v1.7l.6-.5-.1-.2h.7l-.9 .6 1 1h-.8l.1-.2-.6-.7v.8l.3 .1h-.9h.2l.1-.3v-1.9z" fill-rule="evenodd"/>
<path d="M71.1 276.5a.67 .67 0 0 1 .7-.3 .67 .67 0 0 1 .5 .7h-1.2a.6 .6 0 0 0 .4 .7 .6 .6 0 0 0 .7-.3 .73 .73 0 0 1-.9 .7 .73 .73 0 0 1-.4-1.1zM71.3 276.4l-.2 .4h.8a.4 .4 0 0 0-.2-.4 .4 .4 0 0 0-.4 0z" fill-rule="evenodd"/>
<path d="M118 276.4l.6-.2v.4l.4-.4a.18 .18 0 0 1 .2 .1 .18 .18 0 0 1-.1 .3l-.3-.1-.2 .2v1.1l.3 .1h-.9l.2-.1 .1-.2-.1-1.1z" fill-rule="evenodd"/>
<path d="M119.6 275.5a.2 .2 0 0 1 .4 0 .2 .2 0 0 1-.4 0zM119.3 276.4l.6-.2v1.5l.3 .2h-.8l.2-.1v-1.3z" fill-rule="evenodd"/>
<path d="M120.7 276.4l.5-.2 .9 .2-.1 .1h-.3a.68 .68 0 0 1-.1 .8 .68 .68 0 0 1-.8 .1v.2l.2 .1a.75 .75 0 0 1 1.1 .5 .93 .93 0 0 1-.8 .6 .93 .93 0 0 1-.9-.5l.3-.4-.2-.2 .3-.4-.3-.3zM120.9 276.4a.49 .49 0 0 0-.1 .6 .49 .49 0 0 0 .6 .2 .5 .5 0 0 0 .1-.6 .5 .5 0 0 0-.6-.2zM120.8 277.9l-.2 .3a.72 .72 0 0 0 .7 .3 .72 .72 0 0 0 .6-.4z" fill-rule="evenodd"/>
<path d="M122.2 275.5l.5-.2v1.2a.55 .55 0 0 1 .7-.2 .55 .55 0 0 1 .4 .7v.7l.2 .2h-.8l.2-.2v-1a.35 .35 0 0 0-.3-.3 .35 .35 0 0 0-.4 .3v1l.3 .2h-.8l.2-.1v-.2v-1.8v-.2z" fill-rule="evenodd"/>
<path d="M124.6 275.7v.6h.4v.1h-.4v1.2l.2 .2 .3-.1a.38 .38 0 0 1-.5 .3 .38 .38 0 0 1-.3-.5v-1.1l-.3-.1z" fill-rule="evenodd"/>
<path d="M125.4 276.4l.9-.2v.6a.45 .45 0 0 0-.3-.4 .45 .45 0 0 0-.5 .1v.2l.3 .2a.59 .59 0 0 1 .5 .8 .59 .59 0 0 1-.9 .2l-.1 .1v-.6a.45 .45 0 0 0 .3 .4 .45 .45 0 0 0 .5-.2l-.1-.2-.7-.4v-.3z" fill-rule="evenodd"/>
<path d="M174.4 275.7l.1 .6h.4v.1h-.4v1.2l.2 .2 .2-.1a.38 .38 0 0 1-.4 .3 .38 .38 0 0 1-.3-.5v-1.1l-.3-.1z" fill-rule="evenodd"/>
<path d="M127.5 276.4l.6-.2v.4l.2-.3 .3-.1a.2 .2 0 0 1 0 .4 .2 .2 0 0 1-.3-.1l-.2 .2v1l.3 .2h-.9l.2-.1v-1.3z" fill-rule="evenodd"/>
<path d="M129.1 276.5a.67 .67 0 0 1 .7-.3 .67 .67 0 0 1 .5 .7h-1.2a.6 .6 0 0 0 .4 .7 .6 .6 0 0 0 .7-.3 .73 .73 0 0 1-.9 .7 .73 .73 0 0 1-.4-1.1zM129.3 276.4l-.2 .4h.8a.4 .4 0 0 0-.2-.4 .4 .4 0 0 0-.4 0z" fill-rule="evenodd"/>
<path d="M130.7 276.4l.9-.2v.6a.44 .44 0 0 0-.3-.4 .44 .44 0 0 0-.5 .1l.3 .4a.59 .59 0 0 1 .5 .8 .59 .59 0 0 1-.9 .2l-.1 .1v-.6a.48 .48 0 0 0 .3 .4 .48 .48 0 0 0 .5-.2v-.2l-.8-.6z" fill-rule="evenodd"/>
<path d="M132.2 276.5a.67 .67 0 0 1 .8-.3 .67 .67 0 0 1 .4 .7h-1.1a.6 .6 0 0 0 .3 .8 .6 .6 0 0 0 .8-.4 .74 .74 0 0 1-1 .7 .74 .74 0 0 1-.4-1.1zM132.4 276.4l-.1 .4h.7a.39 .39 0 0 0-.2-.4 .39 .39 0 0 0-.4 0z" fill-rule="evenodd"/>
<path d="M133.5 276.4l.6-.2v.4l.4-.4a.18 .18 0 0 1 .3 .1 .18 .18 0 0 1-.2 .3l-.3-.1-.2 .2v1.1l.3 .1h-.9l.3-.1v-.2v-1.1z" fill-rule="evenodd"/>
<path d="M134.8 276.3h.8l-.2 .2 .4 1 .4-1.1-.2-.1h.6l-.9 1.7-.7-1.6z" fill-rule="evenodd"/>
<path d="M137 276.5a.67 .67 0 0 1 .8-.3 .67 .67 0 0 1 .4 .7h-1.1a.6 .6 0 0 0 .3 .8 .6 .6 0 0 0 .8-.4 .74 .74 0 0 1-1 .7 .74 .74 0 0 1-.4-1.1zM137.2 276.4l-.1 .4h.7a.39 .39 0 0 0-.2-.4 .39 .39 0 0 0-.4 0z" fill-rule="evenodd"/>
<path d="M139.4 275.5l.5-.2v2.4l.3 .1-.6 .2v-.3a.74 .74 0 0 1-1 0 .74 .74 0 0 1 0-1l.4-.5 .6 .2v-.7zM139 276.5a.77 .77 0 0 0 .5 1.2l.1-.1v-.8a.39 .39 0 0 0-.2-.4 .39 .39 0 0 0-.4 .1z" fill-rule="evenodd"/>
<path d="M58.7 276.3h.6v1.1a.36 .36 0 0 0 .3 .4 .36 .36 0 0 0 .4-.3v-1.1l-.2-.1h.5v1.4l.3 .1-.6 .2v-.3a.52 .52 0 0 1-.6 .3 .52 .52 0 0 1-.4-.7v-.9z" fill-rule="evenodd"/>
<path d="M147.3 275.7l.1 .6h.3v.1h-.3v1.2l.1 .2 .3-.1a.38 .38 0 0 1-.4 .3 .38 .38 0 0 1-.3-.5v-1.1l-.3-.1z" fill-rule="evenodd"/>
<path d="M148.3 275.7l.1 .6h.4v.1h-.4v1.2l.2 .2 .2-.1a.38 .38 0 0 1-.4 .3 .38 .38 0 0 1-.3-.5v-1.1l-.3-.1z" fill-rule="evenodd"/>
<path d="M148.8 276.4l.6-.2v.4a.62 .62 0 0 1 .8-.3 .62 .62 0 0 1 .4 .7 .76 .76 0 0 1-.3 .8 .76 .76 0 0 1-.9 0v.7l.3 .3h-.9l.3-.2v-2.1zM149.6 276.6l-.2 .1v.6a.44 .44 0 0 0 .4 .6 .44 .44 0 0 0 .5-.5 .57 .57 0 0 0 0-.7 .57 .57 0 0 0-.7-.1z" fill-rule="evenodd"/>
<path d="M151.1 276.4a.2 .2 0 0 1 .4 0 .2 .2 0 0 1-.4 0zM151 277.8a.25 .25 0 0 1 .5 0 .25 .25 0 0 1-.5 0z" fill-rule="evenodd"/>
<path d="M152.7 275.3h.1l-.9 2.7h-.1z" fill-rule="evenodd"/>
<path d="M153.7 275.3h.1l-.8 2.7h-.2z" fill-rule="evenodd"/>
<path d="M153.8 276.3h.8l-.2 .2 .4 1 .4-.8-.3-.4h.7l-.2 .2 .5 1 .3-1.1-.2-.1h.5l-.2 .2-.5 1.5-.5-1.1-.6 1.1-.6-1.5z" fill-rule="evenodd"/>
<path d="M156.6 276.3h.7l-.2 .1 .5 1.1 .3-.8-.3-.4h.7l-.1 .2 .4 1 .4-1.1-.3-.1h.5l-.7 1.7-.5-1.1-.6 1.1-.6-1.5z" fill-rule="evenodd"/>
<path d="M159.3 276.3h.7l-.1 .3 .4 .9 .4-.8-.4-.4h.7l-.1 .2 .4 1 .4-1-.2-.2h.5l-.3 .2-.4 1.5-.6-1.1-.6 1.1z" fill-rule="evenodd"/>
<path d="M164.6 276.4l.6-.2v.3a.54 .54 0 0 1 .7-.3 .54 .54 0 0 1 .3 .7v.8l.3 .2h-.8l.2-.2v-1l-.2-.3-.5 .3v1l.3 .2h-.9l.3-.1v-.2v-1.1z" fill-rule="evenodd"/>
<path d="M116.2 275.5l.5-.2v2.5l.3 .1h-.8l.2-.1v-.2v-1.9z" fill-rule="evenodd"/>
<path d="M168.7 275.5a.2 .2 0 0 1 .4 0 .2 .2 0 0 1-.4 0zM168.5 276.4l.6-.2v1.5l.3 .2h-.9l.3-.1v-.2v-1.1z" fill-rule="evenodd"/>
<path d="M170.4 276.4l.6-.2v.3a.54 .54 0 0 1 .6-.3 .54 .54 0 0 1 .4 .7v.9l.2 .1h-.8l.3-.2v-.8l-.1-.4-.2-.1-.4 .3v1l.2 .2h-.8l.2-.2v-1.2z" fill-rule="evenodd"/>
<path d="M172.6 276.5a.67 .67 0 0 1 .8-.3 .67 .67 0 0 1 .4 .7h-1.2a.6 .6 0 0 0 .4 .7 .6 .6 0 0 0 .8-.3 .73 .73 0 0 1-1 .7 .73 .73 0 0 1-.4-1.1zM172.8 276.4l-.2 .4h.9a.4 .4 0 0 0-.3-.4 .4 .4 0 0 0-.4 0z" fill-rule="evenodd"/>
<circle cx="110.8" cy="277.8" r=".22"/>
<circle cx="140.7" cy="277.8" r=".22"/>
<circle cx="162.5" cy="277.8" r=".22"/>
<circle cx="169.9" cy="277.8" r=".22"/>
</g>
<g font-size="4.1" fill="#231f20">
<text x="20" y="136">1.2.1 增加相变潜热</text>
<text x="20" y="218.6">1.2.2 改善导热性能</text>
<text x="108.5" y="223.5">1.2.3 提高阻燃性</text>
</g>
<g font-size="3.7" fill="#231f20">
<text x="96.1" y="15">冷 藏 技 术</text>
<text x="116" y="135.8">（2）采用微胶囊材料</text>
<text x="27.5" y="141.8">单一有机相变材料大多存在相变温度不可调、</text>
<text x="116" y="141.3">邢琳</text>
<text x="127.8" y="141.3">等采用复凝聚法制备了微胶囊相变蓄</text>
<text x="20" y="147.3">相变潜热较低等问题，通常需要进行二元甚至是多</text>
<text x="108.5" y="146.8">冷材料包括十四烷（芯材）、阿拉伯胶和明胶（壳</text>
<text x="20" y="152.8">元复配以克服上述问题</text>
<text x="60.8" y="152.8">。章学来</text>
<text x="79.2" y="152.8">通过对不同质</text>
<text x="108.5" y="152.3">材），其相变温度为7.92 ℃，相变潜热为191.91</text>
<text x="20" y="158.3">量的月桂酸、正辛酸进行的复配发现，当月桂酸、</text>
<text x="108.5" y="157.7">kJ/kg，导热系数得到了极大的改善。Errebai F. B.</text>
<text x="20" y="163.7">正辛酸质量配比为21:79时，得到的相变材料相变温</text>
<text x="108.5" y="163.2">研究将蓄冷材料可封装在聚甲基丙烯酸甲酯微胶</text>
<text x="20" y="169.2">度为7.73 ℃，相变潜热为134 kJ/kg，且循环稳定性</text>
<text x="108.5" y="168.7">囊石膏壳中构成微囊化，形成微胶囊相变材料</text>
<text x="20" y="174.7">好。唐恒博</text>
<text x="42.7" y="174.7">通过对辛酸/月桂醇、癸酸/月桂醇、</text>
<text x="108.5" y="174.1">（mPCM），可储存更多的冷量，其导热性能是无</text>
<text x="108.5" y="179.6">石膏结构的三倍。</text>
<text x="20" y="180.1">辛酸/肉豆蔻醇3组二元混合材料比较，其中辛酸/肉</text>
<text x="20" y="185.6">豆蔻醇（质量比73.7/26.3）样品的性能最好，其相</text>
<text x="116" y="185.1">（3）引入支撑材料</text>
<text x="20" y="191.1">变温度为6.9 ℃，相变潜热为169.1 kJ/kg。应铁进</text>
<text x="116" y="190.5">Mert H. H.等</text>
<text x="139.1" y="190.5">制备了由正十四烷作为相变材料</text>
<text x="20" y="196.5">等配置了甘氨酸为0.4～0.8 mol/L，丙三醇为0.1 mol/</text>
<text x="108.5" y="196">（PCM）和基于β-月桂烯基泡沫作为多孔载体组成</text>
<text x="20" y="202">L，质量分数为0.1 %苯甲酸钠和0.75%~0.81%高吸</text>
<text x="108.5" y="201.5">的形状稳定的复合材料，具有良好的导热性能和热</text>
<text x="20" y="207.5">水树脂（SAP）的蓄冷剂，其相变潜热在300 kJ/kg</text>
<text x="108.5" y="206.9">稳定性。Melone L.</text>
<text x="142" y="206.9">等将微囊化的PCM与不同的支</text>
<text x="20" y="212.9">左右，相变温度在-7.3~-5 ℃。</text>
<text x="108.5" y="212.4">撑材料混合，配制了PCM-纤维素复合材料，并以其</text>
<text x="108.5" y="217.9">优秀的导热性和热稳定性能用于冷藏包装。</text>
<text x="27.5" y="224.4">（1）利用纳米材料</text>
<text x="27.5" y="229.9">Liu Y.等</text>
<text x="45.2" y="229.9">研究证实氧化石墨烯纳米片和超声</text>
<text x="116" y="229.3">有机相变蓄冷材料由于含碳量较高，具有高可</text>
<text x="20" y="235.3">振荡在加速纳米流体相变材料的成核方面具有优异</text>
<text x="108.5" y="234.8">燃性，常添加阻燃剂降低其可燃性。Song G.等</text>
<text x="186.3" y="234.8">实</text>
<text x="20" y="240.8">的性能，导热性能提高了25 %。Wang J.</text>
<text x="90.3" y="240.8">制备了</text>
<text x="108.5" y="240.3">验研究表明纳米氢氧化镁可提高石蜡相变材料阻燃</text>
<text x="108.5" y="245.7">性。Luo Y.等</text>
<text x="134.4" y="245.7">通过用含磷分子对硬脂醇（SAL）</text>
<text x="20" y="246.3">由石蜡和多壁碳纳米管组成的储热纳米复合材料，</text>
<text x="20" y="251.7">导热性能提高了35%~40%，且增强了热稳定性。</text>
<text x="108.5" y="251.2">进行化学改性，并以具有多孔结构的 MXene作为支</text>
<text x="20" y="257.2">Baskar I.等</text>
<text x="39.7" y="257.2">制备纳米二氧化硅与月桂酸和棕榈酸共</text>
<text x="108.5" y="256.7">撑骨架，极大提高了材料的阻燃性及稳定性。Liao</text>
<text x="20" y="262.7">晶混合物，导热系数提高了54.4%。</text>
<text x="108.5" y="262.1">H.等</text>
<text x="120.1" y="262.1">制备的基于 1-十八烷和生物基阻燃外壳的</text>
</g>
<g font-size="3.5" fill="#231f20">
<text x="23.6" y="14.9">第46卷第2期</text>
<text x="162.5" y="14.8">Vol. 46, No. 2</text>
<text x="25.4" y="19.8">2023年6月</text>
<text x="79.1" y="19.7">Journal of Refrigeration Technology</text>
<text x="164.6" y="19.7">June. 2023</text>
</g>
<g font-size="3.4" fill="#231f20">
<text x="23.6" y="40.2">序号</text>
<text x="58.4" y="40.2">相变材料</text>
<text x="99.7" y="40.2">相变温度（℃）</text>
<text x="127.8" y="40.2">相变潜热（kJ/kg）</text>
<text x="160.5" y="40.2">导热系数W/(m.K)</text>
<text x="26.1" y="45.5">1</text>
<text x="54.3" y="45.5">石蜡RT-9HC</text>
<text x="107.4" y="45.5">-9~10</text>
<text x="138.9" y="45.5">202</text>
<text x="162.4" y="45.5">液0.174固0.309</text>
<text x="26.1" y="50.9">2</text>
<text x="58.5" y="50.9">乙二醇</text>
<text x="109.1" y="50.9">-13</text>
<text x="26.1" y="56.2">3</text>
<text x="54" y="56.2">石蜡RT11HC</text>
<text x="107.1" y="56.2">10~12</text>
<text x="171.2" y="56.2">0.2</text>
<text x="26.1" y="61.6">4</text>
<text x="53.4" y="61.6">甘露醇水溶液</text>
<text x="106.4" y="61.6">-3~-3.5</text>
<text x="137.7" y="61.6">276.2</text>
<text x="26.1" y="67">5</text>
<text x="58.5" y="67">三甘醇</text>
<text x="110" y="67">-7</text>
<text x="138.9" y="67">247</text>
<text x="26.1" y="72.3">6</text>
<text x="26.1" y="77.7">7</text>
<text x="55.1" y="77.7">月桂酸甲酯</text>
<text x="56.8" y="72.3">四氢呋喃</text>
<text x="108.4" y="77.7">5.48</text>
<text x="110.5" y="72.3">5</text>
<text x="138.9" y="72.3">280</text>
<text x="138.9" y="77.7">224</text>
<text x="26.1" y="83">8</text>
<text x="57.4" y="83">石蜡C14</text>
<text x="109.3" y="83">5.5</text>
<text x="138.9" y="83">228</text>
<text x="26.1" y="88.4">9</text>
<text x="53.5" y="88.4">聚乙二醇E-40</text>
<text x="110.5" y="88.4">8</text>
<text x="138.5" y="88.4">99.6</text>
<text x="166" y="88.4">0.18（L）</text>
<text x="25.2" y="93.7">10</text>
<text x="35.3" y="93.7">正癸酸/月桂酸甲酯（摩尔比例 30:70）</text>
<text x="108.4" y="93.7">1.62</text>
<text x="137.7" y="93.7">193.4</text>
<text x="25.2" y="99.1">11</text>
<text x="38.7" y="99.1">正癸酸/正癸醇（摩尔比例 36:64）</text>
<text x="109.3" y="99.1">3.8</text>
<text x="136.8" y="99.1">180.94</text>
<text x="25.2" y="104.4">12</text>
<text x="38.7" y="104.4">月桂酸/十四烷（摩尔比例 21:79）</text>
<text x="108.4" y="104.4">5.51</text>
<text x="136.8" y="104.4">209.42</text>
<text x="25.2" y="109.8">13</text>
<text x="35" y="109.8">十六烷和十四烷（体积比 63.33:36.67）</text>
<text x="109.3" y="109.8">9.4</text>
<text x="137.7" y="109.8">145.9</text>
<text x="25.2" y="115.1">14</text>
<text x="37.5" y="115.1">月桂酸、正辛酸（质量比为 21:79）</text>
<text x="108.4" y="115.1">7.73</text>
<text x="138.9" y="115.1">134</text>
<text x="25.2" y="120.5">15</text>
<text x="25.2" y="125.8">16</text>
<text x="36.6" y="120.5">辛酸、肉豆蔻醇（质量比 73.7:26.3）</text>
<text x="42.1" y="125.8">辛酸（OA）、月桂酸（LA）</text>
<text x="109.3" y="120.5">6.9</text>
<text x="109.3" y="125.8">6.2</text>
<text x="136.8" y="125.8">136.43</text>
<text x="137.7" y="120.5">169.1</text>
</g>
<g font-size="3.2" fill="#231f20">
<text x="74" y="29.7">表 2 几种常用的有机相变蓄冷材料及其物性</text>
<text x="34.1" y="34.6">Tab. 2 Several commonly used organic phase change cold storage materials and their physical properties</text>
<text x="30.7" y="275.9">74</text>
</g>
<g font-size="2.2" fill="#231f20">
<text x="123.8" y="139.5">[37]</text>
<text x="57.1" y="151">[29]</text>
<text x="75.6" y="151">[31]</text>
<text x="186.5" y="155.9">[38]</text>
<text x="38.9" y="172.9">[32]</text>
<text x="98" y="189.3">[34]</text>
<text x="135.7" y="188.7">[39]</text>
<text x="138.5" y="205.1">[40]</text>
<text x="41.5" y="228.1">[35]</text>
<text x="182.8" y="233">[41]</text>
<text x="86.5" y="239">[25]</text>
<text x="130.7" y="244">[42]</text>
<text x="36.3" y="255.4">[36]</text>
<text x="116.2" y="260.4">[43]</text>
</g>
<g font-size="2" fill="#231f20">
<text x="72.7" y="44.4">[20]</text>
<text x="68.5" y="49.8">[21]</text>
<text x="73" y="55.1">[22]</text>
<text x="68.5" y="65.8">[24]</text>
<text x="73.6" y="60.5">[23]</text>
<text x="70.2" y="71.2">[25]</text>
<text x="71.9" y="76.5">[26]</text>
<text x="69.6" y="81.9">[27]</text>
<text x="73.5" y="87.2">[28]</text>
<text x="91.7" y="92.6">[29]</text>
<text x="88.3" y="97.9">[29]</text>
<text x="88.3" y="103.3">[29]</text>
<text x="89.5" y="114">[31]</text>
<text x="92" y="108.6">[30]</text>
<text x="90.4" y="119.3">[32]</text>
<text x="84.9" y="124.7">[33]</text>
</g>
</svg>
